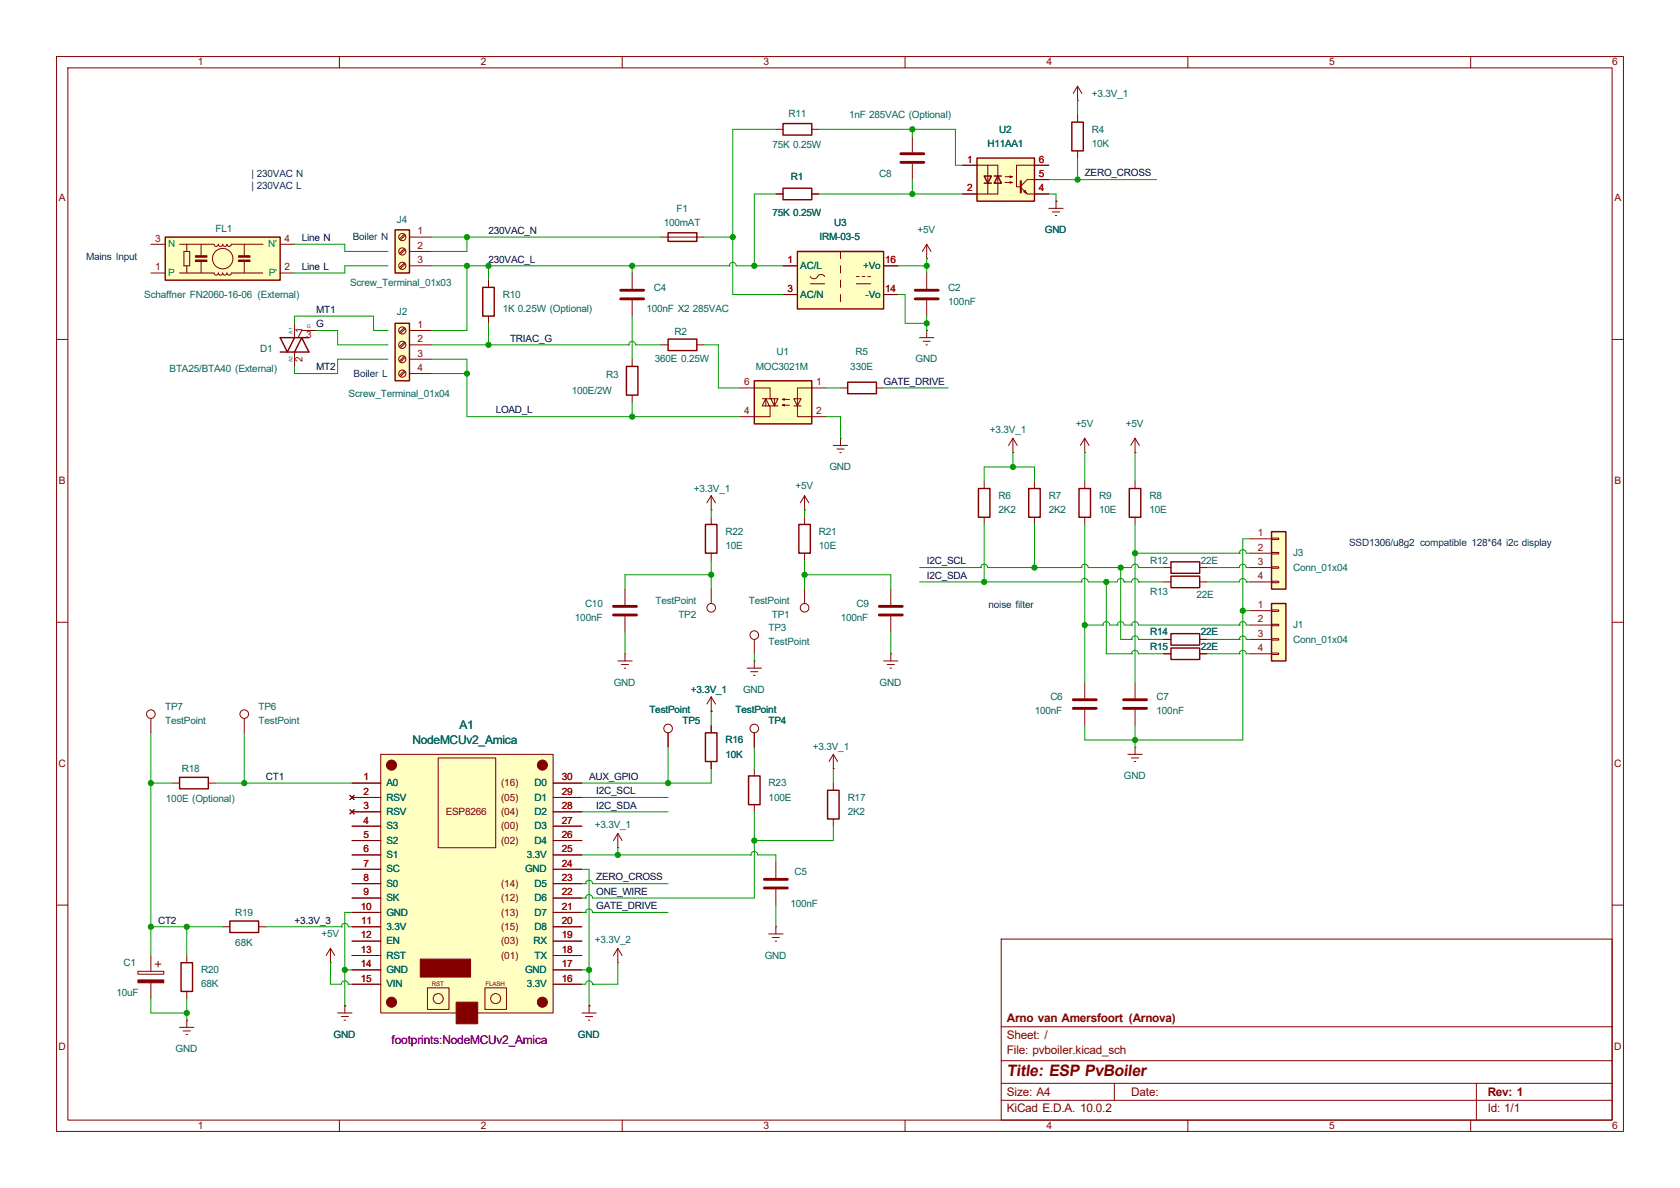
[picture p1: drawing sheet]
<svg xmlns="http://www.w3.org/2000/svg" width="297mm" height="210mm" viewBox="0 0 297 210" stroke-linecap="round" stroke-linejoin="round" font-family="sans-serif">
<g fill="none" stroke="#840000" stroke-width=".18">
<path d="M10 10h277v190h-277zM12 12h273v186h-273zM60 10v2M110 10v2M160 10v2M210 10v2M260 10v2M185.4 36.8h2.6M186.1 37.5h1.2M186.6 38.1h.2M186.7 35.6h.1M186.7 35.6v1.2"/>
<path d="M10 60h2M147.3 78.7h2.6M148 79.4h1.2M148.6 77.5h.1M148.6 77.5v1.2M285 60h2M148.5 80h.2M10 110h2M285 110h2M10 160h2M177 166h108v32h-108zM285 160h2"/>
<path d="M60 198v2M110 198v2M160 198v2M177 194.5h108M177 191.5h108M177 187.5h108M177 181.5h108M197 191.5v3M210 198v2M260 198v2M261 191.5v6.5"/>
</g>
<path d="M172.7 27.9h10.2v7.7h-10.2z" fill="#ffffc2"/>
<path d="M172.7 27.9h10.2v7.7h-10.2zM174 31.1h1.3l-.7 1.3zM174 32.4h1.3M175.8 31.1h1.2M176.4 31.1l.6 1.3h-1.2z" fill="none" stroke="#840000" stroke-width=".25"/>
<path d="M170.2 29.2h4.4v5.1h-4.4M174.6 29.2h1.8v5.1h-1.8M177.7 31.2h1.2l-.3 .2v-.3l.3 .1M177.7 32.3h1.2l-.3 .1v-.3l.3 .2M180.5 33.1l1.1 1.2h3.8M181 33.9l.2-.2 .3 .5zM185.4 29.2h-5.7v3.8h.6M185.4 31.8h-3.8l-1.1 1.1M157.5 104.1v2.8M157.5 109v2.8" fill="none" stroke="#840000" stroke-width=".18"/>
<path d="M180.5 32v2" fill="none" stroke="#840000" stroke-width=".36"/>
<path d="M155.4 107.2h4.1M155.4 108.7h4.1" fill="none" stroke="#840000" stroke-width=".51"/>
<path d="M224.8 106.7h2.5v10.1h-2.5z" fill="#ffffc2"/>
<path d="M224.8 106.7h2.5v10.1h-2.5z" fill="none" stroke="#840000" stroke-width=".25"/>
<path d="M221 108h3.8M221 110.5h3.8M221 113h3.8M221 115.6h3.8M224.8 107.8h1.3v.3h-1.3zM224.8 110.4h1.3v.2h-1.3zM224.8 112.9h1.3v.3h-1.3zM224.8 115.4h1.3v.3h-1.3z" fill="none" stroke="#840000" stroke-width=".18"/>
<path d="M224.8 94h2.5v10.1h-2.5z" fill="#ffffc2"/>
<path d="M224.8 94h2.5v10.1h-2.5z" fill="none" stroke="#840000" stroke-width=".25"/>
<path d="M221 95.3h3.8M221 97.8h3.8M224.8 95.1h1.3v.3h-1.3zM224.8 97.7h1.3v.2h-1.3zM221 100.3h3.8M221 102.9h3.8M224.8 100.2h1.3v.3h-1.3zM224.8 102.7h1.3v.3h-1.3z" fill="none" stroke="#840000" stroke-width=".18"/>
<path d="M133.3 67.3h10.2v7.6h-10.2z" fill="#ffffc2"/>
<path d="M133.3 67.3h10.2v7.6h-10.2zM207 114.6h5.1v2h-5.1z" fill="none" stroke="#840000" stroke-width=".25"/>
<g fill="none" stroke="#840000" stroke-width=".18">
<path d="M130.8 68.6h5.3v1.9M134.7 70.5h2.8l-.6 1.3-.6-1.3M135.4 70.5v1.3M136 71.8l-.6-1.3-.7 1.3h2.8M136.1 71.8v1.9h-5.3M136.9 70.5v1.3M138.3 70.6l.4-.1v.2l-.4-.1h1.3M138.3 71.6l.4-.1v.3l-.4-.2h1.3M140.3 70.5h1.3l-.6 1.3zM140.3 71.8h1.3M146 68.6h-5v5.1h5M191.8 77.5l-.8 1.2"/>
<path d="M191.8 77.5l.7 1.2M191.8 77.5v2.5M200.7 77.5v2.5M200.7 77.5l-.8 1.2M200.7 77.5l.7 1.2M191.8 80h.1M200.7 80h.1M125.7 104.1v2.6M205.7 115.6h1.3M212.1 115.6h1.3M133.3 129.5v2.6M147.3 135.9h.1"/>
<path d="M147.3 133.4l.8 1.2M147.3 133.4l-.7 1.2M147.3 133.4v2.5M200.7 120.7v2.7M200.7 125.5v2.8"/>
<circle cx="125.7" cy="107.4" r=".76"/>
<circle cx="133.3" cy="128.8" r=".76"/>
</g>
<path d="M198.6 123.7h4.1M198.6 125.2h4.1" fill="none" stroke="#840000" stroke-width=".51"/>
<path d="M69.8 40.6h2.6v7.7h-2.6z" fill="#ffffc2"/>
<path d="M69.8 40.6h2.6v7.7h-2.6zM149.9 67.6h5v2h-5zM199.6 86.4h2.1v5h-2.1zM207 99.3h5.1v2h-5.1zM207 112h5.1v2h-5.1zM207 101.9h5.1v2h-5.1z" fill="none" stroke="#840000" stroke-width=".25"/>
<g fill="none" stroke="#840000" stroke-width=".18">
<path d="M71.5 41.4l-.9 .8M71.5 43.9l-.9 .9M71.5 46.5l-.9 .8M71.7 41.6l-.9 .8M71.7 44.1l-.9 .9M71.7 46.7l-.9 .8M72.4 41.9h3.8M72.4 44.5h3.8M72.4 47h3.8M162.6 59.7h2.5M163.8 58.4h.1M163.8 58.4v1.3"/>
<path d="M148.6 68.6h1.3M154.9 68.6h1.3M163.2 60.3h1.3M163.7 61h.3M179.1 77.5l-.8 1.2M179.1 77.5l.7 1.2M179.1 77.5v2.5M125.7 90.2h.1M125.7 87.6l-.7 1.3M125.7 87.6l.8 1.3M125.7 87.6v2.6M179.1 80h.1"/>
<path d="M200.7 85.1v1.3M200.7 91.4v1.3M110.5 104.1v2.8M110.5 109v2.8M133.3 113v2.6M205.7 100.3h1.3M205.7 113h1.3M205.7 102.9h1.3M212.1 100.3h1.3M212.1 113h1.3M212.1 102.9h1.3"/>
<circle cx="71.1" cy="41.9" r=".63"/>
<circle cx="71.1" cy="44.4" r=".63"/>
<circle cx="71.1" cy="47" r=".63"/>
<circle cx="133.3" cy="112.3" r=".76"/>
</g>
<path d="M108.5 107.2h4M108.5 108.7h4" fill="none" stroke="#840000" stroke-width=".51"/>
<path d="M69.8 57.2h2.6v10.1h-2.6z" fill="#ffffc2"/>
<path d="M138.4 33.3h5.1v2h-5.1zM138.4 21.8h5.1v2.1h-5.1zM69.8 57.2h2.6v10.1h-2.6zM118.1 41.1h5.1v1.6h-5.1zM110.7 64.8h2.1v5.1h-2.1zM124.7 92.7h2v5.1h-2zM181.9 86.4h2v5h-2z" fill="none" stroke="#840000" stroke-width=".25"/>
<g fill="none" stroke="#840000" stroke-width=".18">
<path d="M137.2 34.3h1.2M137.2 22.9h1.2M143.5 34.3h1.3M143.5 22.9h1.3M161.3 24.1v2.8M161.3 29v2.8M71.5 57.9l-.9 .9M71.7 58.1l-.9 .8M72.4 58.4h3.8M111.8 48.3v2.8M111.8 53.1v2.8M116.8 41.9h7.7"/>
<path d="M71.5 60.5l-.9 .8M71.5 63l-.9 .8M71.5 65.5l-.9 .9M71.7 60.6l-.9 .9M71.7 63.2l-.9 .8M71.7 65.7l-.9 .8M72.4 61h3.8M72.4 63.5h3.8M72.4 66h3.8M111.8 63.5v1.3M111.8 69.9v1.2M125.7 91.4v1.3"/>
<path d="M125.7 97.8v1.3M182.9 85.1v1.3M182.9 91.4v1.3M142.2 104.1v2.6M156.2 116.8h2.5M156.8 117.5h1.3M157.4 118.1h.2M157.5 115.6h.1M157.5 115.6v1.2M199.4 133.4h2.5M200 134h1.3M200.5 134.6h.3"/>
<path d="M200.7 132.1h.1M200.7 132.1v1.3"/>
<circle cx="71.1" cy="58.4" r=".63"/>
<circle cx="71.1" cy="66" r=".63"/>
<circle cx="71.1" cy="61" r=".63"/>
<circle cx="71.1" cy="63.5" r=".63"/>
<circle cx="142.2" cy="107.4" r=".76"/>
</g>
<path d="M159.3 27.2h4M159.3 28.7h4M109.7 52.8h4.1M109.7 51.3h4.1" fill="none" stroke="#840000" stroke-width=".51"/>
<path d="M141 44.5h15.2v10.1h-15.2z" fill="#ffffc2"/>
<path d="M189.5 21.6h2v5.1h-2zM52.1 59.7l-1.3 2.5-1.3-2.5h5.1M118.1 59.9h5.1v2.1h-5.1zM141 44.5h15.2v10.1h-15.2zM49.5 62.2h5.1l-1.3-2.5-1.2 2.5M141.2 92.7h2.1v5.1h-2.1zM173 86.4h2v5h-2zM190.8 86.4h2v5h-2z" fill="none" stroke="#840000" stroke-width=".25"/>
<g fill="none" stroke="#840000" stroke-width=".18">
<path d="M190.5 17.8h.1M190.5 15.2l-.8 1.3M190.5 15.2l.8 1.3M190.5 15.2v2.6M190.5 20.3v1.3M190.5 26.7v1.2M52.1 57.2v2.5M55.9 58.4h-2.6l-.6 1.3M138.4 47h2.6M138.4 52.1h2.6M143.3 48.9a.8 .8 0 0 0 .7 .4 .8 .8 0 0 0 .7-.6 .73 .73 0 0 1 1.1 .2M143.3 50.2h2.5"/>
<path d="M148.6 44.5v1.2M148.6 47v1.3M148.6 49.5v1.3M148.6 52.1v1.2M151.4 50.2h2.5M151.4 48.9h.5M152.4 48.9h.5M153.4 48.9h.5M156.2 47h2.5M156.2 52.1h2.5M163.8 45.7h.1M163.8 43.2v2.5"/>
<path d="M163.8 48.3v2.8M163.8 53.1v2.8M163.8 43.2l-.7 1.3M163.8 43.2l.8 1.3M52.1 62.2v2.6M116.8 61h1.3M123.2 61h1.3M142.2 90.2h.1M142.2 87.6v2.6M142.2 91.4v1.3M142.2 97.8v1.3M142.2 87.6l-.7 1.3"/>
<path d="M142.2 87.6l.8 1.3M174 85.1v1.3M174 91.4v1.3M191.8 85.1v1.3M191.8 91.4v1.3M132.1 118.1h2.5M132.7 118.7h1.3M133.2 119.4h.3M133.3 116.8h.1M133.3 116.8v1.3M191.8 120.7v2.7M191.8 125.5v2.8"/>
<path d="M102.9 179.1h2.5M103.5 179.7h1.3M104.1 177.8h.1M104.1 177.8v1.3M104 180.3h.3"/>
</g>
<path d="M161.8 51.3h4.1M161.8 52.8h4.1M189.7 123.7h4.1M189.7 125.2h4.1" fill="none" stroke="#840000" stroke-width=".51"/>
<path d="M29.2 41.9h20.3v7.6h-20.3z" fill="#ffffc2"/>
<path d="M29.2 41.9h20.3v7.6h-20.3zM40.6 162.8h5.1v2h-5.1z" fill="none" stroke="#840000" stroke-width=".25"/>
<g fill="none" stroke="#840000" stroke-width=".18">
<path d="M26.7 48.3h2.5M26.7 43.2h2.5M31.7 48.3h6.1l.2 .2 .2 .1 .3-.1 .1-.2 .1 .2 .3 .1 .3-.1 .1-.2 .1 .2 .3 .1 .2-.1 .1-.2 .1 .2 .3 .1 .3-.1 .1-.2h5.6M31.7 43.2h6.1l.2 .2 .2 .2 .3-.2 .1-.2 .1 .2 .3 .2 .3-.2 .1-.2 .1 .2 .3 .2 .2-.2 .1-.2 .1 .2 .3 .2 .3-.2 .1-.2h5.6M32.5 44.5h1v2.5h-1zM33 43.2v1.3M33 47v1.3M35.6 43.2v2M35.6 46.2v2.1M43.2 43.2v2M43.2 46.2v2.1M49.5 48.3h2.6"/>
<path d="M49.5 43.2h2.6M39.4 163.8h1.2M45.7 163.8h1.3M58.4 170.2h.1M58.4 167.6l-.7 1.3M58.4 167.6l.8 1.3M58.4 167.6v2.6"/>
<circle cx="39.4" cy="45.7" r="1.8"/>
</g>
<g fill="#840000" stroke="#840000" stroke-width=".18">
<path d="M34.5 46h2.1v.2h-2.1z"/>
<path d="M34.5 45.2h2.1v.3h-2.1z"/>
<path d="M42.2 46h2v.2h-2z"/>
<path d="M42.2 45.2h2v.3h-2z"/>
</g>
<path d="M67.3 133.4h30.5v45.7h-30.5z" fill="#ffffc2"/>
<g fill="#840000" stroke="#840000" stroke-width=".18">
<path d="M74.3 169.5h8.9v3.2h-8.9z"/>
<path d="M80.6 177.2h3.9v3.8h-3.9z"/>
<path d="M24.4 173.2h4.6v.5h-4.6z"/>
<circle cx="69.2" cy="135.3" r=".89"/>
<circle cx="69.2" cy="177.2" r=".89"/>
<circle cx="95.9" cy="135.3" r=".89"/>
<circle cx="95.9" cy="177.2" r=".89"/>
</g>
<g fill="none" stroke="#840000" stroke-width=".18">
<path d="M137.2 34.3h1.2M143.5 34.3h1.3M170.2 29.2h2.5M170.2 34.3h2.5M182.9 29.2h2.5M182.9 34.3h2.5M182.9 31.8h2.5M186.7 35.6h.1M86.4 49.5v1.3M86.4 55.9v1.3M138.4 47h2.6M138.4 52.1h2.6"/>
<path d="M156.2 47h2.5M156.2 52.1h2.5M109.2 116.8h2.6M109.9 117.5h1.2M110.4 118.1h.2M110.5 115.6h.1M110.5 115.6v1.2M205.7 115.6h1.3M205.7 113h1.3M212.1 115.6h1.3M212.1 113h1.3M26.7 127v2.5"/>
<path d="M30.5 138.4h1.2M36.8 138.4h1.3M43.2 127v2.5M62.2 138.4h5.1M67.3 133.4h30.5v45.7h-30.5zM77.5 134h10.1v15.9h-10.1zM97.8 138.4h5.1M118.1 129.5v2.6M125.7 125.7h.1M125.7 123.2l.8 1.3M125.7 123.2l-.7 1.3M125.7 123.2v2.5"/>
<path d="M125.7 128.3v1.2M125.7 134.6v1.3M133.3 129.5v2.6M133.3 135.9v1.3M147.3 138.4v1.3M61.8 140.6l.8 .8M61.8 143.1l.8 .8M62.2 141h5.1M62.2 143.5h5.1M62.2 146.1h5.1M62.2 148.6h5.1M62.2 151.1h5.1"/>
<path d="M62.2 153.7h5.1M62.2 156.2h5.1M62.2 158.8h5.1M62.6 140.6l-.8 .8M62.6 143.1l-.8 .8M97.8 141h5.1M97.8 143.5h5.1M97.8 146.1h5.1M97.8 148.6h5.1M97.8 151.1h5.1M97.8 153.7h5.1M97.8 156.2h5.1"/>
<path d="M97.8 158.8h5.1M109.2 149.9h.1M109.2 147.3l-.7 1.3M109.2 147.3l.8 1.3M109.2 147.3v2.6M133.3 142.2v1.3M137.2 152.4v2.8M137.2 157.2v2.8M147.3 144.8v1.3M24.4 171.7h4.6v.5h-4.6zM26.7 168.9v2.8M26.7 173.7v2.8"/>
<path d="M27.4 170.4h1M27.9 169.9v1M33 168.9v1.3M33 175.3v1.2M59.7 179.1h2.5M60.3 179.7h1.3M61 177.8h.1M61 177.8v1.3M62.2 161.3h5.1M62.2 163.8h5.1M62.2 166.4h5.1M62.2 168.9h5.1"/>
<path d="M62.2 171.5h5.1M62.2 174h5.1M75.6 174.6h3.8v3.8h-3.8zM85.7 174.6h3.8v3.8h-3.8zM97.8 161.3h5.1M97.8 163.8h5.1M97.8 166.4h5.1M97.8 168.9h5.1M97.8 171.5h5.1M97.8 174h5.1M104.1 177.8h.1M109.2 170.2h.1"/>
<path d="M109.2 167.6v2.6M109.2 167.6l-.7 1.3M109.2 167.6l.8 1.3M135.9 165.1h2.5M136.5 165.7h1.3M137 166.4h.3M137.2 163.8h.1M137.2 163.8v1.3M31.7 181.6h2.6M32.4 182.2h1.3M32.9 182.9h.2M33 180.3h.1"/>
<path d="M33 180.3v1.3M60.8 180.3h.3"/>
<circle cx="26.7" cy="126.2" r=".76"/>
<circle cx="43.2" cy="126.2" r=".76"/>
<circle cx="118.1" cy="128.8" r=".76"/>
<circle cx="77.5" cy="176.5" r=".89"/>
<circle cx="87.6" cy="176.5" r=".89"/>
</g>
<path d="M85.3 50.8h2.1v5.1h-2.1zM31.7 137.4h5.1v2h-5.1zM124.7 129.5h2v5.1h-2zM132.3 137.2h2.1v5h-2.1zM146.3 139.7h2v5.1h-2zM32 170.2h2v5.1h-2z" fill="none" stroke="#840000" stroke-width=".25"/>
<path d="M135.1 155.4h4.1M135.1 157h4.1" fill="none" stroke="#840000" stroke-width=".51"/>
<g fill="none" stroke="#009600" stroke-width=".18">
<path d="M190.5 17.8v2.5M137.2 34.3h-3.9v12.7M137.2 22.9h-7.7v29.2h8.9M144.8 34.3h25.4M144.8 22.9h24.1v6.3h1.3M161.3 22.9v1.2M161.3 31.8v2.5M185.4 34.3h1.3v1.3M185.4 31.8h19.1M190.5 27.9v3.9M52.1 43.2h8.9v1.3h7.6M52.1 57.2v-1.3h13.9v2.5h2.6"/>
<path d="M55.9 58.4h3.8v2.6h8.9M68.6 47h-7.6v1.3h-8.9M76.2 47h52.7M76.2 41.9h40.6M82.5 41.9v2.6h-6.3M82.5 47v11.4h-6.3M86.4 47v2.5M86.4 57.2v3.8M111.8 47v1.3M111.8 55.9v7.6M124.5 41.9h5M128.9 47h.1"/>
<path d="M128.9 47a.61 .61 0 0 1 .6-.6 .61 .61 0 0 1 .6 .6h8.3M158.7 52.1h1.3v5.1h3.8M158.7 47h5.1M163.8 45.7v2.6M163.8 55.9v2.5M68.6 63.5h-8.9v2.5h-7.6v-1.2M76.2 63.5h6.3v10.2h48.3M76.2 61h35M76.2 66h6.3M111.2 61h.1M111.2 61a.61 .61 0 0 1 .6-.6 .61 .61 0 0 1 .6 .6h4.4M111.8 71.1v2.6"/>
<path d="M124.5 61h2.5v7.6h3.8M146 73.7h2.6v3.8M146 68.6h2.6M156.2 68.6h11.4M125.7 90.2v1.2M125.7 99.1v5M142.2 90.2v1.2M142.2 99.1v5M174 85.1v-2.5h8.9v2.5M174 92.7v10.2M179.1 80v2.6M182.9 92.7v7.6"/>
<path d="M191.8 80v5.1M191.8 92.7v28M200.7 80v5.1M200.7 92.7v28M200.7 97.8h18.4M219.1 97.8h.1M219.1 97.8a.61 .61 0 0 1 .6-.6 .61 .61 0 0 1 .6 .6h.7M221 95.3h-1.3v35.5h-27.9v-2.5M110.5 111.8v3.8M125.7 101.6h-15.2v2.5M133.3 115.6v1.2M142.2 101.6h15.3v2.5"/>
<path d="M157.5 111.8v3.8M162.6 100.3h10.8M162.6 102.9h28.6M173.4 100.3h.1M173.4 100.3a.61 .61 0 0 1 .6-.6 .61 .61 0 0 1 .6 .6h16.6M191.2 100.3a.61 .61 0 0 1 .6-.6 .61 .61 0 0 1 .6 .6h7.7a.61 .61 0 0 1 .6-.6 .61 .61 0 0 1 .6 .6M191.2 102.9a.61 .61 0 0 1 .6-.6 .61 .61 0 0 1 .6 .6h5.1a.61 .61 0 0 1 .6-.6 .61 .61 0 0 1 .6 .6M191.2 100.3h.1M191.2 102.9h.1M191.8 110.5h3.2M195 110.5h.1M195 110.5a.61 .61 0 0 1 .6-.6 .61 .61 0 0 1 .6 .6h1.3"/>
<path d="M195.6 102.9v12.7h4.5M197.5 110.5h.1M197.5 110.5a.61 .61 0 0 1 .6-.6 .61 .61 0 0 1 .6 .6h1.4M198.1 100.3v12.7h2M198.7 102.9h1.4a.61 .61 0 0 1 .6-.6 .61 .61 0 0 1 .6 .6M198.7 102.9h.1M200.1 113h.1M200.1 113a.61 .61 0 0 1 .6-.6 .61 .61 0 0 1 .6 .6h4.4M200.1 115.6h.1M200.1 115.6a.61 .61 0 0 1 .6-.6 .61 .61 0 0 1 .6 .6h4.4M200.1 110.5h.1M200.1 110.5a.61 .61 0 0 1 .6-.6 .61 .61 0 0 1 .6 .6h17.8"/>
<path d="M201.3 100.3h.1M201.3 102.9h.1M201.3 100.3h4.4M201.3 102.9h4.4M213.4 100.3h5.7a.61 .61 0 0 1 .6-.6 .61 .61 0 0 1 .6 .6M213.4 102.9h5.7a.61 .61 0 0 1 .6-.6 .61 .61 0 0 1 .6 .6M213.4 113h5.7M213.4 115.6h5.7M219.1 110.5h.1M219.1 110.5a.61 .61 0 0 1 .6-.6 .61 .61 0 0 1 .6 .6h.7M219.1 113h.1M219.1 113a.61 .61 0 0 1 .6-.6 .61 .61 0 0 1 .6 .6h.7"/>
<path d="M219.1 115.6h.1M219.1 115.6a.61 .61 0 0 1 .6-.6 .61 .61 0 0 1 .6 .6h.7M219.7 108h1.3M220.3 100.3h.1M220.3 102.9h.1M220.3 100.3h.7M220.3 102.9h.7M26.7 129.5v39.4M26.7 138.4h3.8M38.1 138.4h24.1M43.2 129.5v8.9M118.1 132.1v6.3"/>
<path d="M125.7 125.7v2.6M125.7 135.9v2.5h-22.8M133.3 132.1v3.8M147.3 135.9v2.5M200.7 128.3v3.8M102.9 153.7h1.2v24.1M102.9 143.5h15.2M102.9 158.8h.6M102.9 151.1h29.8M102.9 141h15.2M102.9 156.2h.6M103.5 158.8h.1"/>
<path d="M103.5 156.2h.1M103.5 156.2a.61 .61 0 0 1 .6-.6 .61 .61 0 0 1 .6 .6h13.4M109.2 149.9v1.2M132.7 151.1h.1M132.7 151.1a.61 .61 0 0 1 .6-.6 .61 .61 0 0 1 .7 .6h3.2v1.3M133.3 143.5v15.3h-28.6a.61 .61 0 0 0-.6-.7 .61 .61 0 0 0-.6 .7M147.3 146.1v2.5h-14M26.7 176.5v2.6h6.3M26.7 163.8h12.7M33 163.8v5.1M33 176.5v3.8M47 163.8h13.4"/>
<path d="M58.4 170.2v3.8h2a.61 .61 0 0 1 .6-.6 .61 .61 0 0 1 .6 .6M60.4 163.8h.1M60.4 163.8a.61 .61 0 0 1 .6-.6 .61 .61 0 0 1 .6 .6h.6M61 171.5h1.2M61.6 174h.1M61.6 174h.6M62.2 161.3h-1.2v16.5M102.9 174h.6a.61 .61 0 0 1 .6-.6 .61 .61 0 0 1 .6 .6M102.9 171.5h1.2M102.9 161.3h.6M103.5 161.3h.1M103.5 161.3a.61 .61 0 0 1 .6-.6 .61 .61 0 0 1 .6 .6h13.4"/>
<path d="M104.7 174h.1M109.2 170.2v3.8h-4.5M137.2 160v3.8"/>
</g>
<g fill="#009600" stroke="#009600" stroke-width=".18">
<circle cx="219.7" cy="108" r=".46"/>
<circle cx="200.7" cy="130.8" r=".46"/>
<circle cx="191.8" cy="110.5" r=".46"/>
<circle cx="200.7" cy="97.8" r=".46"/>
<circle cx="174" cy="102.9" r=".46"/>
<circle cx="163.8" cy="47" r=".46"/>
<circle cx="163.8" cy="57.2" r=".46"/>
<circle cx="161.3" cy="22.9" r=".46"/>
<circle cx="161.3" cy="34.3" r=".46"/>
<circle cx="190.5" cy="31.8" r=".46"/>
<circle cx="179.1" cy="82.6" r=".46"/>
<circle cx="198.1" cy="100.3" r=".46"/>
<circle cx="182.9" cy="100.3" r=".46"/>
<circle cx="195.6" cy="102.9" r=".46"/>
<circle cx="142.2" cy="101.6" r=".46"/>
<circle cx="86.4" cy="61" r=".46"/>
<circle cx="33" cy="163.8" r=".46"/>
<circle cx="26.7" cy="163.8" r=".46"/>
<circle cx="104.1" cy="171.5" r=".46"/>
<circle cx="26.7" cy="138.4" r=".46"/>
<circle cx="82.5" cy="66" r=".46"/>
<circle cx="43.2" cy="138.4" r=".46"/>
<circle cx="33" cy="179.1" r=".46"/>
<circle cx="61" cy="171.5" r=".46"/>
<circle cx="109.2" cy="151.1" r=".46"/>
<circle cx="133.3" cy="148.6" r=".46"/>
<circle cx="118.1" cy="138.4" r=".46"/>
<circle cx="125.7" cy="101.6" r=".46"/>
<circle cx="133.3" cy="47" r=".46"/>
<circle cx="111.8" cy="47" r=".46"/>
<circle cx="129.5" cy="41.9" r=".46"/>
<circle cx="82.5" cy="47" r=".46"/>
<circle cx="82.5" cy="41.9" r=".46"/>
<circle cx="86.4" cy="47" r=".46"/>
<circle cx="111.8" cy="73.7" r=".46"/>
</g>
<text font-size="2.8" fill="#840000" x="178" y="190.2">Title: ESP PvBoiler</text>
<g font-size="2.1" fill="#006464">
<text x="72.9" y="131.5">NodeMCUv2_Amica</text>
<text x="81.2" y="128.9">A1</text>
</g>
<text font-size="2.1" fill="#840084" x="69.2" y="184.6">footprints:NodeMCUv2_Amica</text>
<g font-size="2.1" fill="#840000">
<text x="178" y="183.7">Sheet: /</text>
<text x="178" y="180.7">Arno van Amersfoort (Arnova)</text>
<text x="178" y="186.4">File: pvboiler.kicad_sch</text>
<text x="178" y="196.6">KiCad E.D.A. 10.0.2</text>
<text x="178" y="193.8">Size: A4</text>
<text x="200" y="193.8">Date:</text>
<text x="263" y="193.8">Rev: 1</text>
<text x="263" y="196.6">Id: 1/1</text>
</g>
<g font-size="1.8" fill="#840000">
<text x="35" y="11.6">1</text>
<text x="85" y="11.6">2</text>
<text x="135" y="11.6">3</text>
<text x="185" y="11.6">4</text>
<text x="235" y="11.6">5</text>
<text x="285" y="11.6">6</text>
<text x="10.4" y="35.6">A</text>
<text x="285.4" y="35.6">A</text>
<text x="10.4" y="85.6">B</text>
<text x="285.4" y="85.6">B</text>
<text x="10.3" y="135.6">C</text>
<text x="285.3" y="135.6">C</text>
<text x="88.6" y="139">(16)</text>
<text x="88.6" y="141.5">(05)</text>
<text x="78.8" y="144.1">ESP8266</text>
<text x="88.6" y="144.1">(04)</text>
<text x="88.6" y="146.6">(00)</text>
<text x="88.6" y="149.2">(02)</text>
<text x="88.6" y="156.8">(14)</text>
<text x="88.6" y="159.3">(12)</text>
<text x="88.6" y="161.9">(13)</text>
<text x="88.6" y="164.4">(15)</text>
<text x="88.6" y="166.9">(03)</text>
<text x="88.6" y="169.5">(01)</text>
<text x="10.3" y="185.6">D</text>
<text x="285.3" y="185.6">D</text>
<text x="35" y="199.6">1</text>
<text x="85" y="199.6">2</text>
<text x="135" y="199.6">3</text>
<text x="185" y="199.6">4</text>
<text x="235" y="199.6">5</text>
<text x="285" y="199.6">6</text>
</g>
<g font-size="1.8" fill="#006464">
<text x="193" y="17.1">+3.3V_1</text>
<text x="139.4" y="20.6">R11</text>
<text x="150.1" y="20.9">1nF 285VAC (Optional)</text>
<text x="176.7" y="23.4">U2</text>
<text x="193" y="23.4">R4</text>
<text x="136.6" y="26.2">75K 0.25W</text>
<text x="174.6" y="26">H11AA1</text>
<text x="193" y="26">10K</text>
<text x="139.8" y="31.8">R1</text>
<text x="155.4" y="31.3">C8</text>
<text x="38.1" y="40.9">FL1</text>
<text x="70.2" y="39.4">J4</text>
<text x="117.4" y="39.9">100mAT</text>
<text x="119.6" y="37.4">F1</text>
<text x="136.6" y="38.2">75K 0.25W</text>
<text x="147.5" y="39.9">U3</text>
<text x="162.2" y="41.2">+5V</text>
<text x="184.7" y="41.2">GND</text>
<text x="29.7" y="43.7">N</text>
<text x="47.4" y="43.7">N'</text>
<text x="141.5" y="47.6">AC/L</text>
<text x="144.9" y="42.5">IRM-03-5</text>
<text x="152.6" y="47.6">+Vo</text>
<text x="25.5" y="52.6">Schaffner FN2060-16-06 (External)</text>
<text x="29.7" y="48.8">P</text>
<text x="47.5" y="48.8">P'</text>
<text x="61.9" y="50.6">Screw_Terminal_01x03</text>
<text x="88.9" y="52.6">R10</text>
<text x="115.6" y="51.4">C4</text>
<text x="141.5" y="52.6">AC/N</text>
<text x="153" y="52.6">-Vo</text>
<text x="167.6" y="51.4">C2</text>
<text x="167.6" y="53.9">100nF</text>
<text x="70.2" y="55.7">J2</text>
<text x="88.9" y="55.2">1K 0.25W (Optional)</text>
<text x="114.3" y="55.2">100nF X2 285VAC</text>
<text x="119.3" y="59.2">R2</text>
<text x="30" y="65.8">BTA25/BTA40 (External)</text>
<text x="46" y="62.2">D1</text>
<text x="115.8" y="64.1">360E 0.25W</text>
<text x="133.6" y="65.3">MOC3021M</text>
<text x="137.3" y="62.8">U1</text>
<text x="150.3" y="65.3">330E</text>
<text x="151.3" y="62.8">R5</text>
<text x="161.9" y="64.1">GND</text>
<text x="61.6" y="70.2">Screw_Terminal_01x04</text>
<text x="101.1" y="69.7">100E/2W</text>
<text x="107.2" y="66.9">R3</text>
<text x="175" y="76.5">+3.3V_1</text>
<text x="190.2" y="75.5">+5V</text>
<text x="199.1" y="75.5">+5V</text>
<text x="146.6" y="83.1">GND</text>
<text x="122.7" y="86.9">+3.3V_1</text>
<text x="140.6" y="86.4">+5V</text>
<text x="176.5" y="88.2">R6</text>
<text x="185.4" y="88.2">R7</text>
<text x="194.3" y="88.2">R9</text>
<text x="203.2" y="88.2">R8</text>
<text x="128.3" y="94.5">R22</text>
<text x="144.8" y="94.5">R21</text>
<text x="176.5" y="90.7">2K2</text>
<text x="185.4" y="90.7">2K2</text>
<text x="194.3" y="90.7">10E</text>
<text x="203.2" y="90.7">10E</text>
<text x="128.3" y="97.1">10E</text>
<text x="144.8" y="97.1">10E</text>
<text x="203.3" y="99.6">R12</text>
<text x="212.3" y="99.6">22E</text>
<text x="228.6" y="98.4">J3</text>
<text x="228.6" y="100.9">Conn_01x04</text>
<text x="103.4" y="107.2">C10</text>
<text x="115.9" y="106.7">TestPoint</text>
<text x="132.4" y="106.7">TestPoint</text>
<text x="151.4" y="107.2">C9</text>
<text x="203.3" y="105.2">R13</text>
<text x="211.5" y="105.7">22E</text>
<text x="101.6" y="109.8">100nF</text>
<text x="119.9" y="109.3">TP2</text>
<text x="135.9" y="111.6">TP3</text>
<text x="136.4" y="109.3">TP1</text>
<text x="148.6" y="109.8">100nF</text>
<text x="203.3" y="112.3">R14</text>
<text x="212.3" y="112.3">22E</text>
<text x="228.6" y="111.1">J1</text>
<text x="228.6" y="113.6">Conn_01x04</text>
<text x="135.9" y="114.1">TestPoint</text>
<text x="203.3" y="114.9">R15</text>
<text x="212.3" y="114.9">22E</text>
<text x="29.2" y="125.5">TP7</text>
<text x="45.7" y="125.5">TP6</text>
<text x="108.5" y="121.2">GND</text>
<text x="122.1" y="122.5">+3.3V_1</text>
<text x="131.4" y="122.5">GND</text>
<text x="155.5" y="121.2">GND</text>
<text x="185.7" y="123.8">C6</text>
<text x="204.5" y="123.8">C7</text>
<text x="29.2" y="128.1">TestPoint</text>
<text x="45.7" y="128.1">TestPoint</text>
<text x="114.8" y="126">TestPoint</text>
<text x="120.6" y="128.1">TP5</text>
<text x="128.3" y="131.4">R16</text>
<text x="130" y="126">TestPoint</text>
<text x="135.9" y="128.1">TP4</text>
<text x="182.9" y="126.3">100nF</text>
<text x="204.5" y="126.3">100nF</text>
<text x="32.2" y="136.5">R18</text>
<text x="128.3" y="133.9">10K</text>
<text x="143.7" y="132.6">+3.3V_1</text>
<text x="198.7" y="137.7">GND</text>
<text x="29.3" y="141.8">100E (Optional)</text>
<text x="68.3" y="139">A0</text>
<text x="68.3" y="141.5">RSV</text>
<text x="94.5" y="141.5">D1</text>
<text x="94.5" y="139">D0</text>
<text x="135.9" y="139">R23</text>
<text x="135.9" y="141.5">100E</text>
<text x="149.9" y="141.5">R17</text>
<text x="68.3" y="144.1">RSV</text>
<text x="68.3" y="146.6">S3</text>
<text x="68.3" y="149.2">S2</text>
<text x="94.5" y="149.2">D4</text>
<text x="94.5" y="146.6">D3</text>
<text x="94.5" y="144.1">D2</text>
<text x="105.2" y="146.4">+3.3V_1</text>
<text x="149.9" y="144.1">2K2</text>
<text x="68.3" y="151.7">S1</text>
<text x="68.3" y="154.2">SC</text>
<text x="92.8" y="154.2">GND</text>
<text x="93.1" y="151.7">3.3V</text>
<text x="140.5" y="154.7">C5</text>
<text x="41.6" y="161.9">R19</text>
<text x="68.3" y="156.8">S0</text>
<text x="68.3" y="159.3">SK</text>
<text x="68.3" y="161.9">GND</text>
<text x="94.5" y="161.9">D7</text>
<text x="94.5" y="159.3">D6</text>
<text x="94.5" y="156.8">D5</text>
<text x="139.7" y="160.3">100nF</text>
<text x="41.6" y="167.2">68K</text>
<text x="56.8" y="165.7">+5V</text>
<text x="68.3" y="164.4">3.3V</text>
<text x="68.3" y="166.9">EN</text>
<text x="94.3" y="166.9">RX</text>
<text x="94.5" y="164.4">D8</text>
<text x="105.2" y="166.7">+3.3V_2</text>
<text x="21.8" y="170.7">C1</text>
<text x="35.6" y="172">R20</text>
<text x="68.3" y="169.5">RST</text>
<text x="68.3" y="172">GND</text>
<text x="92.8" y="172">GND</text>
<text x="94.5" y="169.5">TX</text>
<text x="135.2" y="169.5">GND</text>
<text x="20.6" y="176.1">10uF</text>
<text x="35.6" y="174.6">68K</text>
<text x="68.3" y="174.6">VIN</text>
<text x="93.1" y="174.6">3.3V</text>
<text x="31" y="186">GND</text>
<text x="59" y="183.4">GND</text>
<text x="102.2" y="183.4">GND</text>
</g>
<g font-size="1.8" fill="#a90000">
<text x="171" y="28.7">1</text>
<text x="183.7" y="28.7">6</text>
<text x="171" y="33.8">2</text>
<text x="183.7" y="33.8">4</text>
<text x="183.7" y="31.3">5</text>
<text x="73.8" y="41.4">1</text>
<text x="27.4" y="47.8">1</text>
<text x="27.4" y="42.7">3</text>
<text x="50.3" y="47.8">2</text>
<text x="50.3" y="42.7">4</text>
<text x="73.8" y="44">2</text>
<text x="73.8" y="46.5">3</text>
<text x="139.2" y="46.5">1</text>
<text x="156.5" y="46.5">16</text>
<text x="139.2" y="51.6">3</text>
<text x="156.5" y="51.6">14</text>
<text x="53.5" y="58.9" transform="rotate(-90 53.5 58.9)">1</text>
<text x="54.1" y="59.8">3</text>
<text x="73.8" y="58">1</text>
<text x="53.5" y="64" transform="rotate(-90 53.5 64)">2</text>
<text x="73.8" y="60.5">2</text>
<text x="73.8" y="63">3</text>
<text x="73.8" y="65.6">4</text>
<text x="131.6" y="68.1">6</text>
<text x="144.3" y="68.1">1</text>
<text x="131.6" y="73.2">4</text>
<text x="144.3" y="73.2">2</text>
<text x="222.4" y="94.8">1</text>
<text x="222.4" y="97.3">2</text>
<text x="222.4" y="99.9">3</text>
<text x="222.4" y="107.5">1</text>
<text x="222.4" y="102.4">4</text>
<text x="222.4" y="110">2</text>
<text x="222.4" y="112.6">3</text>
<text x="222.4" y="115.1">4</text>
<text x="64.3" y="138">1</text>
<text x="99.3" y="138">30</text>
<text x="64.3" y="140.5">2</text>
<text x="64.3" y="143">3</text>
<text x="99.3" y="143">28</text>
<text x="99.3" y="140.5">29</text>
<text x="64.3" y="145.6">4</text>
<text x="64.3" y="148.1">5</text>
<text x="99.3" y="148.1">26</text>
<text x="99.3" y="145.6">27</text>
<text x="64.3" y="150.7">6</text>
<text x="64.3" y="153.2">7</text>
<text x="64.3" y="155.7">8</text>
<text x="99.3" y="155.7">23</text>
<text x="99.3" y="153.2">24</text>
<text x="99.3" y="150.7">25</text>
<text x="63.8" y="160.8">10</text>
<text x="64.3" y="158.3">9</text>
<text x="99.3" y="160.8">21</text>
<text x="99.3" y="158.3">22</text>
<text x="63.8" y="165.9">12</text>
<text x="63.8" y="163.4">11</text>
<text x="99.3" y="165.9">19</text>
<text x="99.3" y="163.4">20</text>
<text x="63.8" y="168.4">13</text>
<text x="63.8" y="171">14</text>
<text x="63.8" y="173.5">15</text>
<text x="99.3" y="173.5">16</text>
<text x="99.3" y="171">17</text>
<text x="99.3" y="168.4">18</text>
</g>
<g font-size="1.8" fill="#0000c2">
<text x="44.4" y="31.2">| 230VAC N</text>
<text x="44.4" y="33.4">| 230VAC L</text>
<text x="15.2" y="46">Mains Input</text>
<text x="62.4" y="42.4">Boiler N</text>
<text x="62.5" y="66.6">Boiler L</text>
<text x="238.5" y="96.5">SSD1306/u8g2 compatible 128*64 i2c display</text>
<text x="174.8" y="107.5">noise filter</text>
</g>
<g font-size="1.8" fill="#0f0f0f">
<text x="191.8" y="31.2">ZERO_CROSS</text>
<text x="86.4" y="41.3">230VAC_N</text>
<text x="53.3" y="47.7">Line L</text>
<text x="53.3" y="42.6">Line N</text>
<text x="86.4" y="46.4">230VAC_L</text>
<text x="55.9" y="55.3">MT1</text>
<text x="55.9" y="57.9">G</text>
<text x="55.9" y="65.5">MT2</text>
<text x="90.2" y="60.4">TRIAC_G</text>
<text x="156.2" y="68">GATE_DRIVE</text>
<text x="87.6" y="73.1">LOAD_L</text>
<text x="163.8" y="99.8">I2C_SCL</text>
<text x="163.8" y="102.3">I2C_SDA</text>
<text x="47" y="137.9">CT1</text>
<text x="104.1" y="137.9">AUX_GPIO</text>
<text x="105.4" y="140.4">I2C_SCL</text>
<text x="105.4" y="142.9">I2C_SDA</text>
<text x="105.4" y="155.6">ZERO_CROSS</text>
<text x="105.4" y="160.7">GATE_DRIVE</text>
<text x="105.4" y="158.2">ONE_WIRE</text>
<text x="27.9" y="163.3">CT2</text>
<text x="52.1" y="163.3">+3.3V_3</text>
</g>
<g font-size="1.1" fill="#840000">
<text x="76.4" y="174.3">RST</text>
<text x="85.9" y="174.3">FLASH</text>
</g>
<g font-size=".9" fill="#006464">
<text x="51.7" y="59" transform="rotate(-90 51.7 59)">A1</text>
<text x="54.3" y="58.1">G</text>
<text x="51.7" y="64" transform="rotate(-90 51.7 64)">A2</text>
</g>
</svg>
